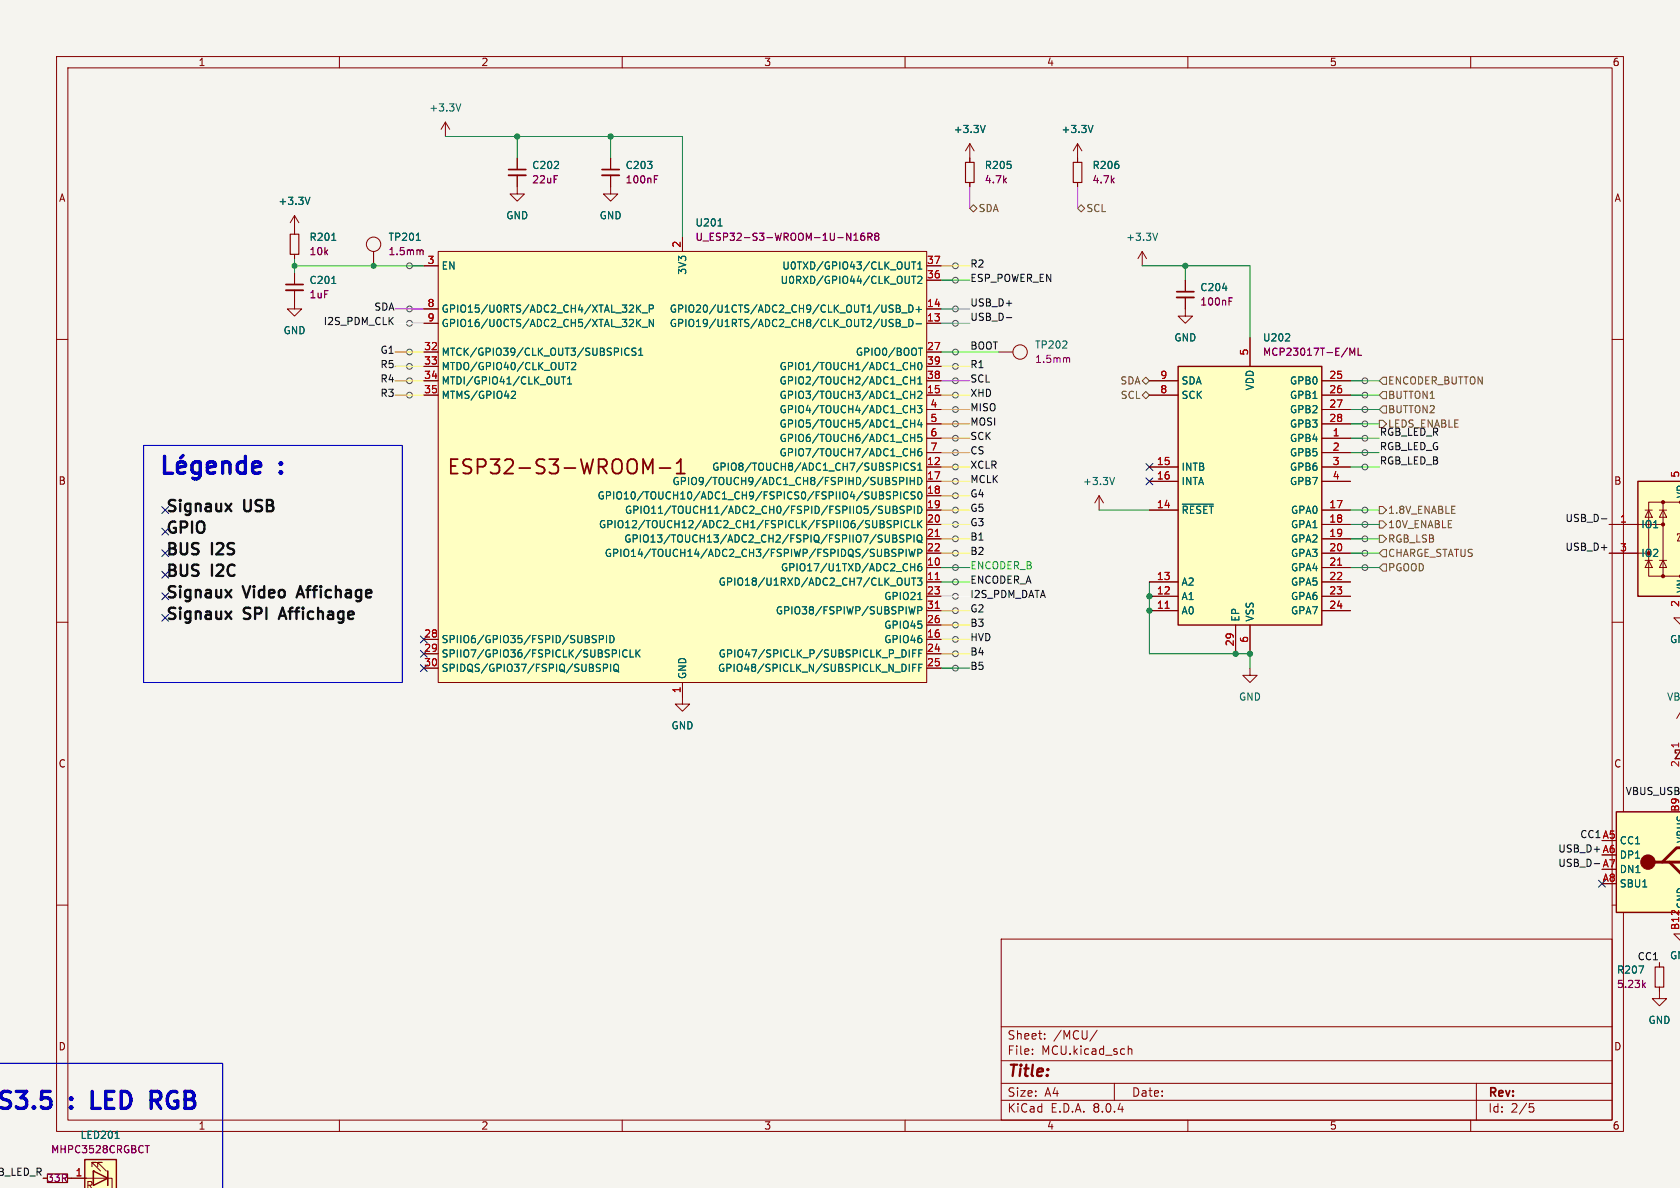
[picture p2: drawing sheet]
<svg xmlns="http://www.w3.org/2000/svg" width="297mm" height="210mm" viewBox="0 0 297 210" stroke-linecap="round" stroke-linejoin="round" font-family="sans-serif">
<path d="M0 0h297v210h-297z" fill="#f5f4ef" stroke="#f5f4ef" stroke-width=".18"/>
<g fill="none" stroke="#840000" stroke-width=".18">
<path d="M10 10h277v190h-277zM12 12h273v186h-273zM60 10v2M110 10v2M160 10v2M210 10v2M260 10v2M171.4 25.4v3.3M171.4 32.3v.7M171.4 25.4l-.7 1.3M171.4 25.4l.8 1.3M10 60h2"/>
<path d="M285 60h2M194.3 87.6l-.8 1.3M194.3 87.6v2.6M194.3 87.6l.8 1.3M10 110h2M221 118.1v1.3h1.2l-1.2 1.3-1.3-1.3h1.3M285 110h2M10 160h2M285 160h2M177 166h108v32h-108zM60 198v2M110 198v2"/>
<path d="M160 198v2M177 194.5h108M177 191.5h108M177 187.5h108M177 181.5h108M182.5 186.3v.1M182.5 185.5v.1M184.7 183.6v.1M184.7 182.8v.1M194 182.1l-1.3 2M197 191.5v3M199.5 184.9v1.5"/>
<path d="M199.5 185.5l.2-.1 .3 .1 .1 .9M210 198v2M260 198v2M261 191.5v6.5M270.4 195.1h.7M270.5 195.7h.4l.3 .3-.2 .5-.5 .1"/>
</g>
<path d="M174.2 22.2l-.5 1.2M197 84.4l-.4 1.3" fill="none" stroke="#006464" stroke-width=".18"/>
<path d="M170.7 28.7h1.5v3.6h-1.5z" fill="none" stroke="#840000" stroke-width=".2"/>
<path d="M15 205h5.6v5.1h-5.6z" fill="#ffffc2"/>
<g fill="none" stroke="#840000" stroke-width=".18">
<path d="M190.5 25.4l-.8 1.3M190.5 25.4v3.3M190.5 32.3v.7M190.5 25.4l.8 1.3M52.1 51.3v3.3h1.2l-1.2 1.3-1.3-1.3h1.3M52.1 48.3v2M66 44.5v2.5M201.9 44.5l-.7 1.2M201.9 44.5v2.5M201.9 44.5l.8 1.2M209.5 52.6v3.3h1.3l-1.3 1.3-1.2-1.3h1.2M209.5 49.5v2.1"/>
<path d="M7.6 208.3h.8M11.9 208.3h7.9v1.8M16.3 206.2v-.7h.7h-.7l1.5 1.5M16.5 207v2.6zM16.5 207h.1M17.3 206.2v-.7h.7h-.7l1.5 1.5M19 207v2.6"/>
<circle cx="66" cy="43.2" r="1.27"/>
</g>
<path d="M15 210.1v-5.1h5.6v5.1M16.5 207l2.5 1.3-2.5 1.3zM19 207v2.6" fill="none" stroke="#840000" stroke-width=".25"/>
<path d="M193.2 22.2l-.4 1.2M58.7 50.1h.7M73.6 42.5h.7M204.7 41.2l-.5 1.3M216.1 51h.8M20.4 201.2h.7" fill="none" stroke="#006464" stroke-width=".18"/>
<path d="M74.4 44.2l.4 .2v.6M217.3 53.3h.4M217.3 52.7h.6M25.7 202.5h.7" fill="none" stroke="#840084" stroke-width=".18"/>
<path d="M189.7 28.7h1.6v3.6h-1.6zM8.4 207.5h3.5v1.5h-3.5z" fill="none" stroke="#840000" stroke-width=".2"/>
<path d="M50.5 51.3h3.1M208 52.6h3.1" fill="none" stroke="#840000" stroke-width=".33"/>
<path d="M50.5 50.3h3.1M208 51.6h3.1" fill="none" stroke="#840000" stroke-width=".3"/>
<path d="M285.7 143.5h11.4v17.8h-11.4z" fill="#ffffc2"/>
<path d="M297.1 132.6h-.9v.5h.2M297.1 132.8l-.9 1.3h.9M297.1 143.5h-11.4v17.8h11.4" fill="none" stroke="#840000" stroke-width=".25"/>
<circle cx="291.3" cy="152.4" r="1.27" fill="#840000" stroke="#840000" stroke-width=".18"/>
<path d="M291.3 152.4h5.8M295.1 152.4l2 1.9M297.1 149.9h-.7l-2.5 2.5" fill="none" stroke="#840000" stroke-width=".51"/>
<path d="M296.5 158.4h.6M296.5 148l.6 .2M296.5 146.4h.6M296.5 145.6h.6M296.6 159.7v.5l.4 .2M296.6 144.4v.6l.3 .1 .2-.2M297 157.1l-.4 .2-.1 .5h.6M297 157.1h.1M297.1 147.1l-.4-.1-.2 .2v.4h.6M297.1 158.8l-.6 .3h.6M297.1 148.7l-.6 .2M297 160.4h.1" fill="none" stroke="#006464" stroke-width=".18"/>
<g fill="none" stroke="#840000" stroke-width=".18">
<path d="M176.5 62.2h2.6"/>
<circle cx="180.3" cy="62.2" r="1.27"/>
</g>
<path d="M188.7 63.2l.4 .2v.7" fill="none" stroke="#840084" stroke-width=".18"/>
<path d="M289.6 85.1h7.5v20.3h-7.5z" fill="#ffffc2"/>
<g fill="none" stroke="#840000" stroke-width=".18">
<path d="M284.5 92.7h9.5M284.5 97.8h7M290.8 90.2h1.3M291.5 99.1l.6 1.2h-1.3zM291.5 90.2l.6 1.2h-1.3zM293.4 90.2h1.2M293.4 99.1h1.2M294 99.1l.6 1.2h-1.2zM294 90.2l.6 1.2h-1.2zM294 88.8v13.1M297.1 88.8h-5.6v13.1h5.6M297.1 94.4h-.6v.2"/>
<path d="M297.1 94.6l-.6 1h.6"/>
</g>
<path d="M297.1 85.1h-7.5v20.3h7.5" fill="none" stroke="#840000" stroke-width=".25"/>
<g fill="#840000" stroke="#840000" stroke-width=".18">
<path d="M297.1 101.6l-.1 .5a.31 .31 0 0 1 .1-.5z"/>
<path d="M297.1 88.5l-.1 .5a.31 .31 0 0 1 .1-.5z"/>
<circle cx="294" cy="101.9" r=".28"/>
<circle cx="294" cy="92.7" r=".28"/>
<circle cx="294" cy="88.8" r=".28"/>
</g>
<path d="M296.5 87.1l.6 .2M297 86l-.3-.1-.1 .2-.1 .6h.6M297 86h.1M297.1 87.7l-.6 .2M296.5 103.8l.6 .2M296.5 102.7h.6M297.1 104.5l-.6 .2M297.1 103.1l-.6 .3h.6" fill="none" stroke="#006464" stroke-width=".18"/>
<path d="M208.3 64.8h25.4v45.7h-25.4z" fill="#ffffc2"/>
<path d="M208.3 64.8h25.4v45.7h-25.4z" fill="none" stroke="#840000" stroke-width=".25"/>
<g fill="none" stroke="#840000" stroke-width=".18">
<path d="M52.1 38.1v3.3M52.1 38.1l-.8 1.3M52.1 38.1l.7 1.3M78.7 21.6l-.7 1.3M78.7 21.6v2.5M78.7 21.6l.8 1.3M91.4 31v3.3h1.3l-1.3 1.3-1.2-1.3h1.2M91.4 27.9v2.1M52.1 45v.7M221 59.7v5.1M203.2 67.3h5.1M203.2 69.9h5.1"/>
<path d="M233.7 77.5h5.1M233.7 67.3h5.1M233.7 69.9h5.1M233.7 72.4h5.1M233.7 74.9h5.1M203.2 90.2h5.1M203.2 82.6h5.1M203.2 85.1h5.1M233.7 90.2h5.1M233.7 82.6h5.1M233.7 85.1h5.1M233.7 92.7h5.1"/>
<path d="M233.7 95.3h5.1M233.7 80h5.1M233.7 97.8h5.1M203.2 108h5.1M203.2 105.4h5.1M203.2 102.9h5.1M218.4 110.5v5.1M221 110.5v5.1M233.7 108h5.1M233.7 105.4h5.1M233.7 102.9h5.1M233.7 100.3h5.1"/>
<path d="M297.1 109.2h-1.2l1.2 1.2M297.1 125.9l-.7 1.1M293.4 174.5v2h1.2l-1.2 1.3-1.3-1.3h1.3M293.4 170.2v.7M297.1 165.1h-1.2l1.2 1.1"/>
</g>
<path d="M236.5 99.9h.7M206 107.5h.7" fill="none" stroke="#a90000" stroke-width=".18"/>
<path d="M81.5 18.4l-.5 1.2M54.8 34.9l-.4 1.2M58.7 42.5h.7M227.9 59.1v.4M227.2 60.3h.8M209 89.1h5.5M289.7 170.8h.9l-.6 1.2" fill="none" stroke="#006464" stroke-width=".18"/>
<path d="M238.6 62.8v-1.3l.5 .9 .4-.9v1.3M240.1 61.5v1.3h.6M290.5 174.1l.4 .5M290.9 173.7l-.5 .5" fill="none" stroke="#840084" stroke-width=".18"/>
<path d="M51.3 41.4h1.5v3.6h-1.5zM292.6 170.9h1.5v3.6h-1.5z" fill="none" stroke="#840000" stroke-width=".2"/>
<path d="M89.9 31h3.1" fill="none" stroke="#840000" stroke-width=".33"/>
<path d="M89.9 30h3.1" fill="none" stroke="#840000" stroke-width=".3"/>
<path d="M77.5 44.5h86.3v76.2h-86.3z" fill="#ffffc2"/>
<g fill="none" stroke="#840000" stroke-width=".18">
<path d="M91.4 27.9v2.1M91.4 31v2M107.9 31v3.3h1.3l-1.3 1.3-1.2-1.3h1.2M107.9 27.9v2.1M171.4 27.9v.8M171.4 32.3v.7M190.5 27.9v.8M190.5 32.3v.7M52.1 40.6v.8M52.1 45v.7M52.1 48.3v2M52.1 51.3v2"/>
<path d="M66 44.5v2.5M74.9 57.2h2.6M74.9 54.6h2.6M74.9 47h2.6M77.5 44.5h86.3v76.2h-86.3zM120.6 41.9v2.6M163.8 57.2h2.6M163.8 54.6h2.6M163.8 47h2.6M163.8 49.5h2.6M209.5 49.5v2.1M209.5 52.6v2"/>
<path d="M221 59.7v5.1M74.9 69.9h2.6M74.9 62.2h2.6M74.9 64.8h2.6M74.9 67.3h2.6M163.8 69.9h2.6M163.8 62.2h2.6M163.8 64.8h2.6M163.8 67.3h2.6M163.8 72.4h2.6M163.8 74.9h2.6M163.8 77.5h2.6"/>
<path d="M203.2 69.9h5.1M203.2 67.3h5.1M233.7 69.9h5.1M233.7 67.3h5.1M233.7 72.4h5.1M233.7 74.9h5.1M233.7 77.5h5.1M163.8 82.6h2.6M163.8 85.1h2.6M163.8 87.6h2.6M163.8 90.2h2.6M163.8 92.7h2.6"/>
<path d="M163.8 95.3h2.6M163.8 97.8h2.6M163.8 80h2.6M203.2 82.6h5.1M203.2 85.1h5.1M203.2 90.2h5.1M233.7 82.6h5.1M233.7 85.1h5.1M233.7 90.2h5.1M233.7 92.7h5.1M233.7 95.3h5.1M233.7 97.8h5.1"/>
<path d="M233.7 80h5.1M284.5 92.7h5.1M284.5 97.8h5.1M74.9 113h2.6M74.9 115.6h2.6M74.9 118.1h2.6M163.8 100.3h2.6M163.8 102.9h2.6M163.8 113h2.6M163.8 105.4h2.6M163.8 115.6h2.6M163.8 118.1h2.6"/>
<path d="M163.8 110.5h2.6M163.8 108h2.6M203.2 102.9h5.1M203.2 105.4h5.1M203.2 108h5.1M218.4 110.5v5.1M221 110.5v5.1M233.7 100.3h5.1M233.7 102.9h5.1M233.7 105.4h5.1M233.7 108h5.1M120.6 120.7v3.8h1.3l-1.3 1.2-1.2-1.2h1.2"/>
<path d="M293.4 170.2v.7M293.4 174.5v.8M7.6 208.3h.8M11.9 208.3h3.3"/>
</g>
<path d="M114.5 83l.9-1.8v2.5M116.6 82.7h1.9M119.6 83.7h1.5M119.6 81.9l.7-.7v2.5" fill="none" stroke="#840000" stroke-width=".32"/>
<g fill="none" stroke="#006464" stroke-width=".18">
<path d="M54.8 34.9l-.4 1.2M126.9 39.9h.8M174.2 22.2l-.5 1.2M193.2 22.2l-.4 1.2M58.7 50.1h.7M58.7 42.5h.7M73.6 42.5h.7M112.5 53.9v1.3M112.5 56.5v1.2M112.7 54.5l.6 .7M112.7 57l.6 .7M113.3 53.9l-.8 .7"/>
<path d="M113.3 56.5l-.8 .7M113.5 57.9h1M113.5 55.3h1M114.8 54.6l.6-.1 .1-.2v-.3l-.7-.1v1.3M115.5 56.5v1.2l-.7-1.2v1.2M157.7 56.5h.2M157.8 57.2v.4M158.4 53.9h.5l.2 .3-.2 .3 .2 .1 .1 .3-.3 .3h-.5zM158.4 56.5h.5l.2 .2-.2 .4 .2 .1 .1 .3-.3 .2h-.5zM158.4 57.1h.5M158.4 54.5h.5M159.4 57.9h1"/>
<path d="M159.4 55.3h1M160.7 56.5a.64 .64 0 0 1 .7 .6 .64 .64 0 0 1-.7 .6zM160.7 53.9a.64 .64 0 0 1 .7 .7 .64 .64 0 0 1-.7 .6zM161.2 48.8h.7M161.2 46.3h.7M161.5 46.3v1.3M161.5 48.8v1.3M162 57.2h.9M162 54.7h.9M162.3 49l.4-.2 .3 .4-.8 .9h.8M162.3 46.7l.3-.4v1.3M162.3 47.6h.7"/>
<path d="M162.4 54.2v1M216.1 51h.8M227.9 59.1v.4M90.6 69.2h.4l.1 .3-.7 .9h.7M99.2 66.6h.8M99.6 66.6v1.3M100 64.1h.7M100.3 64.1v1.2M100.3 67.9h.8M100.3 67l.4-.4v1.3M101.1 64.2l.4-.1 .3 .3-.8 .9h.8M111.2 61.7a.6 .6 0 0 0-.8 .4 .6 .6 0 0 0 .6 .7l.2-.1"/>
<path d="M112.4 61.6l-.5-.1-.1 .2v.3l.5 .3 .1 .3-.2 .2-.5-.1M112.9 62.8h.7M112.9 61.9l.4-.4v1.3M161 66.6v1.3M161 69.8h.7M161 67.2h.7M161 64.7h.7M161 72.3h.7M161 74.8h.7M161 77.4h.7M161 79.9h.7M161.7 64.1v1.2"/>
<path d="M161.7 66.6v1.3M161.7 69.2v1.2M161.7 71.7v1.3M161.7 74.2v1.3M161.7 76.8v1.2M161.7 79.3v1.3M162.2 71.7h.8l-.4 .5 .3 .1v.5l-.2 .2-.5-.2M162.3 69.3l.4-.1 .3 .3-.8 .9h.8M162.3 67l.3-.4v1.3M162.3 67.9h.7M162.4 64.2l.2-.1a.68 .68 0 0 1 .4 .6 .68 .68 0 0 1-.4 .6l-.2-.1-.1-.3zM162.4 61.5h.7"/>
<path d="M162.6 74.2l-.3 .9h.7M162.7 61.5v1.3M162.9 79.3l-.4 .1a.86 .86 0 0 0 0 1.2l.4-.1 .1-.5-.3-.2-.3 .1-.1 .1M162.9 74.7v.8M162.9 76.8h-.6v.6l.1-.1h.5l.1 .2-.1 .4-.2 .1-.4-.1M227.2 60.3h.8M156.8 92.4l.7 .5-.2 .4-.5-.1M157.2 94.6v1l-.2 .2M157.3 89.5v1l-.1 .2h-.4M157.4 87l-.5-.1-.1 .2v.3l.5 .3 .1 .3-.2 .2-.5-.1M157.5 92.1l-.4-.1-.3 .3M157.8 94.6h.5l.2 .2-.2 .4 .2 .1 .1 .3-.3 .2h-.5z"/>
<path d="M157.8 95.2h.5M157.9 89.5h.4l.3 .2-.3 .4 .3 .1v.3l-.2 .2h-.5zM157.9 90.1h.4M158 87.6l.6-.1 .1-.1-.1-.3-.6-.2v1.3M158.1 92.7l.6-.1 .1-.2-.1-.3-.6-.1v1.3M158.4 97.2l-.5-.1-.2 .1v.4l.6 .2 .1 .3-.3 .3-.4-.1M158.9 97.8l.6-.1 .2-.2-.1-.3-.7-.1v1.3M159 85.1l.7-.1 .1-.2-.1-.3-.7-.1v1.3M159.2 86.9v1.3M159.4 92v1.3M159.8 94.6h-.5l-.3 .2 .2 .3 .5 .2v.4l-.2 .1h-.5M159.8 89.5h-.4l-.3 .2 .1 .3 .6 .3v.3l-.2 .1h-.5"/>
<path d="M160.2 97.1v1.3M160.3 95.2h.6l.1-.2v-.3l-.7-.1v1.2M160.3 84.4v1.3M160.4 90.1h.6l.1-.2-.1-.3-.6-.1v1.2M160.6 82a.6 .6 0 0 0-.9 .4 .6 .6 0 0 0 .6 .7l.3-.1M160.6 87.1a.6 .6 0 0 0-.9 .4 .6 .6 0 0 0 .6 .7l.3-.1M160.7 92.1a.6 .6 0 0 0-.9 .5 .6 .6 0 0 0 .6 .7l.3-.1M160.7 97.1l.3 1.3 .2-.9 .3 .9 .3-1.3M160.9 84.4v1.3M160.9 85h.7M161 99.6v1.3M161.2 92v1.3h.6"/>
<path d="M161.6 94.6v1.2M161.6 84.4v1.3M161.6 89.5v1.2M161.7 99.6v1.3M161.8 81.9h-.5l-.3 .2 .2 .3 .5 .2v.4l-.2 .1h-.5M161.8 87l-.5-.1-.3 .3 .2 .3 .5 .2v.4l-.2 .1-.5-.1M162.2 94.7l.2-.1a.43 .43 0 0 1 .6 .4v.4a.42 .42 0 0 1-.4 .4 .42 .42 0 0 1-.5-.4zM162.3 84.4a.64 .64 0 0 1 .7 .6 .64 .64 0 0 1-.7 .7zM162.3 89.5a.64 .64 0 0 1 .7 .6 .64 .64 0 0 1-.7 .6zM162.3 92v1.3M162.3 97.8l.6-.1 .1-.2-.1-.3-.6-.1v1.3M162.3 83.1h.7"/>
<path d="M162.3 82.2l.3-.3v1.2M162.4 87.1l.2-.2a.68 .68 0 0 1 .4 .7 .68 .68 0 0 1-.4 .6l-.2-.1-.1-.4zM162.4 95.5l.6 .5M162.4 92.6l.6 .7M162.9 99.6l-.4 .1a.86 .86 0 0 0 0 1.2l.4-.1 .1-.4-.3-.3-.3 .1-.1 .2M163 92l-.7 .7M209 89.1h5.5M296.5 87.1l.6 .2M297 86l-.3-.1-.1 .2-.1 .6h.6M297 86h.1M297.1 87.7l-.6 .2M104.9 112.9l.4 .2 .1 .3-.2 .2h-.3"/>
<path d="M104.9 112.3l.5 .1M106 113l.6-.1 .1-.1-.1-.3-.6-.2v1.3M106.7 118.1l.6-.1 .1-.2-.1-.3-.6-.1v1.3M107.2 112.3v1.3M107.8 112.3a.64 .64 0 0 1 .8 .7 .64 .64 0 0 1-.8 .6zM108 117.4v1.3M108.6 117.6l.2-.2a.43 .43 0 0 1 .5 .4v.5a.42 .42 0 0 1-.4 .4 .42 .42 0 0 1-.4-.4zM108.7 118.4l.5 .2M109.2 118.6l.2 .2M109.5 114.9v1.2M110.9 115a.6 .6 0 0 0-.9 .4 .6 .6 0 0 0 .6 .7l.3-.1M111.4 114.9v1.2h.6"/>
<path d="M112.4 114.9v1.2M112.6 115.4l.6 .7M113.2 114.9l-.8 .7M160 102.2v1l.3 .2h.3l.1-.2v-1M160.7 114.9v1.2M160.7 117.4v1.3M161 100.2h.7M161.2 102.2h.7M161.3 115.5h.5M161.3 118h.5M161.5 102.2v1.2M161.8 107.3l-.3 1.2-.3-.9-.2 .9"/>
<path d="M162 114.9h-.7v1.2M162 117.4h-.7v1.3M162.2 102.2h.8l-.4 .5 .3 .1v.5l-.2 .1-.5-.1M162.3 107.9h.6l.1-.2-.1-.3-.6-.1v1.2M162.3 106h.7M162.4 115.5h.5M162.4 118h.5M163 114.9h-.6v1.2M163 117.4h-.6v1.3M296.5 102.7h.6M296.5 103.8l.6 .2M297.1 104.5l-.6 .2"/>
<path d="M297.1 103.1l-.6 .3h.6M296.5 158.4h.6M296.5 148l.6 .2M296.5 146.4h.6M296.5 145.6h.6M296.6 159.7v.5l.4 .2M296.6 144.4v.6l.3 .1 .2-.2M297 157.1l-.4 .2-.1 .5h.6M297 157.1h.1M297.1 147.1l-.4-.1-.2 .2v.4h.6M297.1 158.8l-.6 .3h.6M297.1 148.7l-.6 .2"/>
<path d="M289.7 170.8h.9l-.6 1.2M297 160.4h.1M20.4 201.2h.7"/>
</g>
<path d="M165.3 94.8h.8M236.5 99.9h.7M165.3 102.5h.8M165.3 107.5h.8M206 107.5h.7" fill="none" stroke="#a90000" stroke-width=".18"/>
<g fill="none" stroke="#840084" stroke-width=".18">
<path d="M115.7 31.7h.4M115.7 31.1h.6M74.4 44.2l.4 .2v.6M151 42.5h.7M151 41.6l.3-.4v1.3M152.8 41.2l-.4 .1a.86 .86 0 0 0 0 1.2l.4-.1 .1-.5-.3-.2-.3 .1-.1 .1M153.4 41.9l.6-.1 .2-.2-.1-.3-.7-.1v1.3M153.7 41.9l.5 .6M154.9 41.8l-.3 .2 .1 .4 .2 .1 .3-.1 .2-.2v-.2l-.3-.2M154.9 41.8l-.3-.3 .3-.3h.2l.3 .3-.3 .3M154.9 41.8h.2M217.3 53.3h.4"/>
<path d="M217.3 52.7h.6M238.6 62.8v-1.3l.5 .9 .4-.9v1.3M240.1 61.5v1.3h.6M290.5 174.1l.4 .5M290.9 173.7l-.5 .5M25.7 202.5h.7"/>
</g>
<path d="M106.4 31h3.1" fill="none" stroke="#840000" stroke-width=".33"/>
<path d="M106.4 30h3.1" fill="none" stroke="#840000" stroke-width=".3"/>
<g fill="none" stroke="#484848" stroke-width=".18">
<path d="M72.9 47h2M72.9 57.2h2M72.9 54.6h2M166.4 47h2M166.4 49.5h2M166.4 57.2h2M166.4 54.6h2M69.8 67.3h2.1M69.8 69.9h2.1M69.8 62.2h2.1M69.8 64.8h2.1M166.4 67.3h2"/>
<path d="M166.4 69.9h2M166.4 62.2h2M166.4 72.4h2M166.4 74.9h2M166.4 77.5h2M166.4 64.8h2M238.8 67.3h2M238.8 69.9h2M238.8 72.4h2M238.8 74.9h2M238.8 77.5h2M166.4 92.7h2"/>
<path d="M166.4 95.3h2M166.4 97.8h2M166.4 80h2M166.4 82.6h2M166.4 90.2h2M166.4 85.1h2M166.4 87.6h2M238.8 92.7h2M238.8 95.3h2M238.8 97.8h2M238.8 80h2M238.8 82.6h2"/>
<path d="M238.8 90.2h2M166.4 100.3h2M166.4 110.5h2M166.4 113h2M166.4 102.9h2M166.4 118.1h2M166.4 115.6h2M166.4 108h2M166.4 105.4h2M238.8 100.3h2"/>
<circle cx="72.4" cy="54.6" r=".51"/>
<circle cx="72.4" cy="57.2" r=".51"/>
<circle cx="72.4" cy="47" r=".51"/>
<circle cx="168.9" cy="49.5" r=".51"/>
<circle cx="168.9" cy="47" r=".51"/>
<circle cx="168.9" cy="57.2" r=".51"/>
<circle cx="168.9" cy="54.6" r=".51"/>
<circle cx="72.4" cy="67.3" r=".51"/>
<circle cx="72.4" cy="62.2" r=".51"/>
<circle cx="72.4" cy="69.9" r=".51"/>
<circle cx="72.4" cy="64.8" r=".51"/>
<circle cx="168.9" cy="72.4" r=".51"/>
<circle cx="168.9" cy="67.3" r=".51"/>
<circle cx="168.9" cy="64.8" r=".51"/>
<circle cx="168.9" cy="69.9" r=".51"/>
<circle cx="168.9" cy="62.2" r=".51"/>
<circle cx="168.9" cy="74.9" r=".51"/>
<circle cx="168.9" cy="77.5" r=".51"/>
<circle cx="241.3" cy="69.9" r=".51"/>
<circle cx="241.3" cy="72.4" r=".51"/>
<circle cx="241.3" cy="67.3" r=".51"/>
<circle cx="241.3" cy="74.9" r=".51"/>
<circle cx="241.3" cy="77.5" r=".51"/>
<circle cx="168.9" cy="92.7" r=".51"/>
<circle cx="168.9" cy="90.2" r=".51"/>
<circle cx="168.9" cy="87.6" r=".51"/>
<circle cx="168.9" cy="82.6" r=".51"/>
<circle cx="168.9" cy="80" r=".51"/>
<circle cx="168.9" cy="95.3" r=".51"/>
<circle cx="168.9" cy="85.1" r=".51"/>
<circle cx="168.9" cy="97.8" r=".51"/>
<circle cx="241.3" cy="90.2" r=".51"/>
<circle cx="241.3" cy="80" r=".51"/>
<circle cx="241.3" cy="82.6" r=".51"/>
<circle cx="241.3" cy="92.7" r=".51"/>
<circle cx="241.3" cy="95.3" r=".51"/>
<circle cx="241.3" cy="97.8" r=".51"/>
<circle cx="168.9" cy="118.1" r=".51"/>
<circle cx="168.9" cy="110.5" r=".51"/>
<circle cx="168.9" cy="108" r=".51"/>
<circle cx="168.9" cy="100.3" r=".51"/>
<circle cx="168.9" cy="105.4" r=".51"/>
<circle cx="168.9" cy="113" r=".51"/>
<circle cx="168.9" cy="102.9" r=".51"/>
<circle cx="168.9" cy="115.6" r=".51"/>
<circle cx="241.3" cy="100.3" r=".51"/>
</g>
<g fill="none" stroke="#725600" stroke-width=".18">
<path d="M171.4 36.8l.7-.6 .6 .6-.6 .7zM190.5 36.8l.6-.6 .7 .6-.7 .7zM201.9 67.3l.7-.6 .6 .6-.6 .6zM201.9 69.9l.7-.7 .6 .7-.6 .6zM243.8 74.3h.7l.6 .6-.6 .7h-.7zM244.5 66.7h.6v1.2h-.6l-.7-.6zM244.5 69.2h.6v1.3h-.6l-.7-.6zM244.5 71.8h.6v1.2h-.6l-.7-.6zM243.8 89.5h.7l.6 .7-.6 .6h-.7zM243.8 92.1h.7l.6 .6-.6 .6h-.7zM243.8 94.6h.7l.6 .7-.6 .6h-.7zM244.5 99.7h.6v1.3h-.6l-.7-.7z"/>
<path d="M244.5 97.2h.6v1.2h-.6l-.7-.6z"/>
</g>
<path d="M177.9 56.2h1M283.1 91.7h1M281.8 152.7h1" fill="none" stroke="#0f0f0f" stroke-width=".18"/>
<path d="M49.5 108.9h.9M49.9 107.4l-.6 2M52.6 105h1M53.1 103.6l-.7 2" fill="none" stroke="#0f0f0f" stroke-width=".4"/>
<g fill="none" stroke="#0000c2" stroke-width=".6">
<path d="M29.1 80.7v3h1.4M31.4 82.7l1.4-.3-.1-.6-.3-.1h-.6l-.3 .1-.1 .3v1.1l.1 .3 .3 .2h.6l.3-.2M32.4 80.5l-.5 .4M35.4 81.8l-.3-.1h-.6l-.4 .2-.2 .3v.9l.3 .4 .3 .2h.6l.3-.2M35.4 81.7v2.4a.81 .81 0 0 1-1.3 .4M36.7 82.7l1.4-.3-.2-.6-.2-.1h-.6l-.3 .1-.1 .3v1.1l.1 .3 .3 .2h.6l.2-.2M39.4 81.9a.75 .75 0 0 1 1.3 .2v1.6M39.4 81.7v2M43.4 81.8l-.3-.1h-.6l-.4 .2-.2 .3v.9l.3 .4 .3 .2h.6l.3-.2M43.4 80.7v3M44.7 82.7l1.4-.3-.2-.6-.2-.1h-.6l-.3 .1-.1 .3v1.1l.1 .3 .3 .2h.6l.2-.2M.1 195.8l.5 .1"/>
<path d="M.4 193.1a.69 .69 0 0 0 0 1.1M7.4 192.9h1.5M8.7 194.2l.3 .4v.8l-.3 .4M26.7 192.9h1.2M26.7 194.5h1.2M27.4 194.5l1 1.4"/>
</g>
<path d="M25.4 78.7h45.7v42h-45.7zM-.1 188h39.5v22.1" fill="none" stroke="#0000c2" stroke-width=".18"/>
<path d="M78.7 24.1h41.9v17.8M91.4 24.1v3.8M107.9 24.1v3.8M201.9 47h19.1v12.7M209.5 47v2.5M194.3 90.2h8.9M166.4 118.1h5M203.2 102.9v12.7h17.8v2.5" fill="none" stroke="#009600" stroke-width=".18"/>
<g fill="none" stroke="#fff946" stroke-width=".18">
<path d="M166.4 47h5M69.8 64.8h5.1M69.8 69.9h5.1M69.8 62.2h5.1M69.8 67.3h5.1M166.4 64.8h5M166.4 69.9h5M166.4 85.1h5M166.4 90.2h5M166.4 82.6h5M166.4 92.7h5M166.4 87.6h5"/>
<path d="M166.4 95.3h5M166.4 97.8h5M166.4 108h5M166.4 113h5M166.4 115.6h5M166.4 110.5h5"/>
</g>
<g fill="none" stroke="#24ff00" stroke-width=".18">
<path d="M52.1 47h22.8M52.1 45.7v2.6M166.4 49.5h5M166.4 62.2h10.1M238.8 74.9h5M238.8 77.5h5M238.8 67.3h5M238.8 69.9h5M238.8 72.4h5M238.8 82.6h5M238.8 90.2h5M238.8 80h5"/>
<path d="M238.8 92.7h5M238.8 95.3h5M238.8 97.8h5M166.4 102.9h5M166.4 100.3h5M238.8 100.3h5"/>
</g>
<path d="M171.4 33v3.8M190.5 33v3.8M69.8 54.6h5.1M166.4 67.3h5" fill="none" stroke="#bf23ff" stroke-width=".18"/>
<path d="M69.8 57.2h5.1M166.4 105.4h5" fill="none" stroke="#fff" stroke-width=".18"/>
<path d="M166.4 74.9h5M166.4 72.4h5M166.4 77.5h5M166.4 80h5" fill="none" stroke="#ffa119" stroke-width=".18"/>
<path d="M166.4 54.6h5M166.4 57.2h5" fill="none" stroke="#06f5ff" stroke-width=".18"/>
<path d="M202.6 84.5l1.2 1.2M202.6 81.9l1.2 1.3M203.8 84.5l-1.2 1.2M203.8 81.9l-1.2 1.3M74.3 112.4l1.2 1.2M74.3 115l1.2 1.2M74.3 117.5l1.2 1.2M75.5 112.4l-1.2 1.2M75.5 115l-1.2 1.2M75.5 117.5l-1.2 1.2M282.6 155.6l1.2 1.2M283.8 155.6l-1.2 1.2" fill="none" stroke="#000084" stroke-width=".18"/>
<g fill="#009600" stroke="#009600" stroke-width=".18">
<circle cx="221" cy="115.6" r=".46"/>
<circle cx="218.4" cy="115.6" r=".46"/>
<circle cx="203.2" cy="105.4" r=".46"/>
<circle cx="203.2" cy="108" r=".46"/>
<circle cx="209.5" cy="47" r=".46"/>
<circle cx="107.9" cy="24.1" r=".46"/>
<circle cx="91.4" cy="24.1" r=".46"/>
</g>
<g fill="#24ff00" stroke="#24ff00" stroke-width=".18">
<circle cx="52.1" cy="47" r=".46"/>
<circle cx="66" cy="47" r=".46"/>
</g>
<g font-size="4.2" fill="#0000c2">
<text x="49.5" y="84.7">:</text>
<text x="1.7" y="197">3.5</text>
<text x="12.5" y="197">:</text>
<text x="17.4" y="197">LED</text>
<text x="29" y="197">RGB</text>
</g>
<text font-size="3.5" fill="#840000" x="78.9" y="84.3">ESP32-S3-WROOM-1</text>
<g font-size="2.8" fill="#000084">
<text x="29.2" y="94.9">GPIO</text>
<text x="29.2" y="91.1">Signaux</text>
<text x="29.2" y="98.7">BUS</text>
<text x="29.2" y="106.3">Signaux</text>
<text x="29.2" y="102.5">BUS</text>
<text x="29.2" y="110.1">Signaux</text>
</g>
<g font-size="2.8" fill="#0f0f0f">
<text x="43.2" y="91.1">USB</text>
<text x="37.5" y="98.7">I2S</text>
<text x="37.5" y="102.5">I2C</text>
<text x="43.2" y="106.3">Video</text>
<text x="53.6" y="106.3">Affichage</text>
<text x="43.2" y="110.1">SPI</text>
<text x="50.4" y="110.1">Affichage</text>
</g>
<text font-size="2.8" fill="#840000" x="178" y="190.9">Title:</text>
<g font-size="2.1" fill="#840000">
<text x="178" y="184">Sheet:</text>
<text x="186.2" y="184">/MCU/</text>
<text x="178" y="186.7">File:</text>
<text x="184.1" y="186.7">MCU.kicad_sch</text>
<text x="178" y="196.9">KiCad</text>
<text x="178" y="194.1">Size:</text>
<text x="184.7" y="194.1">A4</text>
<text x="185.7" y="196.9">E.D.A.</text>
<text x="193.3" y="196.9">8.0.4</text>
<text x="200" y="194.1">Date:</text>
<text x="263" y="194.3">Rev:</text>
<text x="263" y="196.9">Id:</text>
<text x="267.1" y="196.9">2/5</text>
</g>
<g font-size="1.8" fill="#840000">
<text x="35" y="11.9">1</text>
<text x="85" y="11.9">2</text>
<text x="135" y="11.9">3</text>
<text x="185" y="11.9">4</text>
<text x="235" y="11.9">5</text>
<text x="285" y="11.9">6</text>
<text x="10.3" y="35.9">A</text>
<text x="285.3" y="35.9">A</text>
<text x="10.3" y="85.9">B</text>
<text x="285.3" y="85.9">B</text>
<text x="10.3" y="135.9">C</text>
<text x="285.3" y="135.9">C</text>
<text x="10.3" y="185.9">D</text>
<text x="285.3" y="185.9">D</text>
<text x="35" y="199.9">1</text>
<text x="85" y="199.9">2</text>
<text x="135" y="199.9">3</text>
<text x="185" y="199.9">4</text>
<text x="235" y="199.9">5</text>
<text x="285" y="199.9">6</text>
<text x="15.1" y="210.4">R</text>
</g>
<g font-size="1.8" fill="#006464">
<text x="75.8" y="19.9">+3.3V</text>
<text x="168.5" y="23.7">+3.3V</text>
<text x="187.6" y="23.7">+3.3V</text>
<text x="94" y="30.1">C202</text>
<text x="110.5" y="30.1">C203</text>
<text x="174" y="30.1">R205</text>
<text x="193" y="30.1">R206</text>
<text x="49.1" y="36.4">+3.3V</text>
<text x="89.4" y="39">GND</text>
<text x="105.9" y="39">GND</text>
<text x="122.9" y="40.2">U201</text>
<text x="54.6" y="42.8">R201</text>
<text x="68.6" y="42.8">TP201</text>
<text x="78" y="47.9">EN</text>
<text x="138.2" y="47.9">U0TXD/GPIO43/CLK_OUT1</text>
<text x="199" y="42.8">+3.3V</text>
<text x="54.6" y="50.4">C201</text>
<text x="121.5" y="48.7" transform="rotate(-90 121.5 48.7)">3V3</text>
<text x="137.9" y="50.4">U0RXD/GPIO44/CLK_OUT2</text>
<text x="212.1" y="51.7">C204</text>
<text x="50" y="59.3">GND</text>
<text x="78" y="55.5">GPIO15/U0RTS/ADC2_CH4/XTAL_32K_P</text>
<text x="78" y="58">GPIO16/U0CTS/ADC2_CH5/XTAL_32K_N</text>
<text x="118.3" y="58">GPIO19/U1RTS/ADC2_CH8/CLK_OUT2/USB_D-</text>
<text x="118.3" y="55.5">GPIO20/U1CTS/ADC2_CH9/CLK_OUT1/USB_D+</text>
<text x="78" y="63.1">MTCK/GPIO39/CLK_OUT3/SUBSPICS1</text>
<text x="78" y="65.6">MTDO/GPIO40/CLK_OUT2</text>
<text x="137.7" y="65.6">GPIO1/TOUCH1/ADC1_CH0</text>
<text x="151.2" y="63.1">GPIO0/BOOT</text>
<text x="182.9" y="61.8">TP202</text>
<text x="207.5" y="60.6">GND</text>
<text x="223.2" y="60.6">U202</text>
<text x="78" y="68.2">MTDI/GPIO41/CLK_OUT1</text>
<text x="78" y="70.7">MTMS/GPIO42</text>
<text x="137.7" y="70.7">GPIO3/TOUCH3/ADC1_CH2</text>
<text x="137.7" y="68.2">GPIO2/TOUCH2/ADC1_CH1</text>
<text x="208.8" y="70.7">SCK</text>
<text x="208.8" y="68.2">SDA</text>
<text x="221.8" y="69.1" transform="rotate(-90 221.8 69.1)">VDD</text>
<text x="227.9" y="68.2">GPB0</text>
<text x="227.9" y="70.7">GPB1</text>
<text x="137.7" y="73.3">GPIO4/TOUCH4/ADC1_CH3</text>
<text x="137.7" y="75.8">GPIO5/TOUCH5/ADC1_CH4</text>
<text x="227.9" y="73.3">GPB2</text>
<text x="227.9" y="75.8">GPB3</text>
<text x="125.8" y="83.4">GPIO8/TOUCH8/ADC1_CH7/SUBSPICS1</text>
<text x="137.7" y="78.3">GPIO6/TOUCH6/ADC1_CH5</text>
<text x="137.7" y="80.9">GPIO7/TOUCH7/ADC1_CH6</text>
<text x="208.8" y="83.4">INTB</text>
<text x="227.9" y="78.3">GPB4</text>
<text x="227.9" y="80.9">GPB5</text>
<text x="227.9" y="83.4">GPB6</text>
<text x="105.5" y="88.5">GPIO10/TOUCH10/ADC1_CH9/FSPICS0/FSPIIO4/SUBSPICS0</text>
<text x="118.8" y="86">GPIO9/TOUCH9/ADC1_CH8/FSPIHD/SUBSPIHD</text>
<text x="191.4" y="86">+3.3V</text>
<text x="208.8" y="86">INTA</text>
<text x="227.9" y="86">GPB7</text>
<text x="105.8" y="93.6">GPIO12/TOUCH12/ADC2_CH1/FSPICLK/FSPIIO6/SUBSPICLK</text>
<text x="110.4" y="91">GPIO11/TOUCH11/ADC2_CH0/FSPID/FSPIIO5/SUBSPID</text>
<text x="208.8" y="91">~{RESET}</text>
<text x="228.1" y="91">GPA0</text>
<text x="228.1" y="93.6">GPA1</text>
<text x="290.1" y="93.6">IO1</text>
<text x="106.8" y="98.7">GPIO14/TOUCH14/ADC2_CH3/FSPIWP/FSPIDQS/SUBSPIWP</text>
<text x="110.3" y="96.1">GPIO13/TOUCH13/ADC2_CH2/FSPIQ/FSPIIO7/SUBSPIQ</text>
<text x="138" y="101.2">GPIO17/U1TXD/ADC2_CH6</text>
<text x="228.1" y="96.1">GPA2</text>
<text x="228.1" y="98.7">GPA3</text>
<text x="228.1" y="101.2">GPA4</text>
<text x="290.1" y="98.7">IO2</text>
<text x="127" y="103.7">GPIO18/U1RXD/ADC2_CH7/CLK_OUT3</text>
<text x="156.2" y="106.3">GPIO21</text>
<text x="208.8" y="106.3">A1</text>
<text x="208.8" y="103.7">A2</text>
<text x="228.1" y="103.7">GPA5</text>
<text x="228.1" y="106.3">GPA6</text>
<text x="78" y="113.9">SPIIO6/GPIO35/FSPID/SUBSPID</text>
<text x="137.1" y="108.8">GPIO38/FSPIWP/SUBSPIWP</text>
<text x="156.2" y="113.9">GPIO46</text>
<text x="156.2" y="111.4">GPIO45</text>
<text x="208.8" y="108.8">A0</text>
<text x="219.3" y="110" transform="rotate(-90 219.3 110)">EP</text>
<text x="221.8" y="110" transform="rotate(-90 221.8 110)">VSS</text>
<text x="228.1" y="108.8">GPA7</text>
<text x="295.1" y="113.9">GND</text>
<text x="78" y="116.4">SPIIO7/GPIO36/FSPICLK/SUBSPICLK</text>
<text x="78" y="119">SPIDQS/GPIO37/FSPIQ/SUBSPIQ</text>
<text x="126.8" y="119">GPIO48/SPICLK_N/SUBSPICLK_N_DIFF</text>
<text x="127" y="116.4">GPIO47/SPICLK_P/SUBSPICLK_P_DIFF</text>
<text x="121.5" y="120.1" transform="rotate(-90 121.5 120.1)">GND</text>
<text x="218.9" y="124.1">GND</text>
<text x="294.6" y="124.1">VBU</text>
<text x="118.6" y="129.1">GND</text>
<text x="286.3" y="149.5">CC1</text>
<text x="286.3" y="152">DP1</text>
<text x="286.3" y="154.5">DN1</text>
<text x="286.3" y="157.1">SBU1</text>
<text x="285.8" y="172.3">R207</text>
<text x="295.1" y="169.8">GND</text>
<text x="291.3" y="181.2">GND</text>
<text x="14.1" y="201.5">LED201</text>
</g>
<g font-size="1.8" fill="#840084">
<text x="94" y="32.6">22uF</text>
<text x="110.5" y="32.6">100nF</text>
<text x="174" y="32.6">4.7k</text>
<text x="193" y="32.6">4.7k</text>
<text x="54.6" y="45.3">10k</text>
<text x="68.6" y="45.3">1.5mm</text>
<text x="122.9" y="42.8">U_ESP32-S3-WROOM-1U-N16R8</text>
<text x="54.6" y="52.9">1uF</text>
<text x="212.1" y="54.2">100nF</text>
<text x="182.9" y="64.4">1.5mm</text>
<text x="223.2" y="63.1">MCP23017T-E/ML</text>
<text x="285.8" y="174.9">5.23k</text>
<text x="8.2" y="209.1">33R</text>
<text x="8.9" y="204.1">MHPC3528CRGBCT</text>
</g>
<g font-size="1.8" fill="#725600">
<text x="172.9" y="37.7">SDA</text>
<text x="192" y="37.7">SCL</text>
<text x="198" y="68.2">SDA</text>
<text x="198" y="70.7">SCL</text>
<text x="245.3" y="68.2">ENCODER_BUTTON</text>
<text x="245.3" y="70.7">BUTTON1</text>
<text x="245.3" y="75.8">LEDS_ENABLE</text>
<text x="245.3" y="73.3">BUTTON2</text>
<text x="245.3" y="91">1.8V_ENABLE</text>
<text x="245.3" y="93.6">10V_ENABLE</text>
<text x="245.3" y="101.2">PGOOD</text>
<text x="245.3" y="98.7">CHARGE_STATUS</text>
<text x="245.3" y="96.1">RGB_LSB</text>
</g>
<g font-size="1.8" fill="#a90000">
<text x="75.5" y="46.7">3</text>
<text x="120.4" y="43.9" transform="rotate(-90 120.4 43.9)">2</text>
<text x="163.8" y="46.7">37</text>
<text x="163.8" y="49.3">36</text>
<text x="75.5" y="54.4">8</text>
<text x="75.5" y="56.9">9</text>
<text x="163.8" y="56.9">13</text>
<text x="163.8" y="54.4">14</text>
<text x="74.9" y="62">32</text>
<text x="74.9" y="64.5">33</text>
<text x="163.8" y="62">27</text>
<text x="163.8" y="64.5">39</text>
<text x="220.7" y="62.9" transform="rotate(-90 220.7 62.9)">5</text>
<text x="74.9" y="67.1">34</text>
<text x="74.9" y="69.6">35</text>
<text x="163.8" y="69.6">15</text>
<text x="163.8" y="67.1">38</text>
<text x="205" y="69.6">8</text>
<text x="205" y="67.1">9</text>
<text x="234.9" y="67.1">25</text>
<text x="234.9" y="69.6">26</text>
<text x="164.4" y="72.1">4</text>
<text x="164.4" y="74.7">5</text>
<text x="164.4" y="77.2">6</text>
<text x="234.9" y="72.1">27</text>
<text x="234.9" y="74.7">28</text>
<text x="235.5" y="77.2">1</text>
<text x="163.8" y="82.3">12</text>
<text x="164.4" y="79.8">7</text>
<text x="204.4" y="82.3">15</text>
<text x="235.5" y="79.8">2</text>
<text x="235.5" y="82.3">3</text>
<text x="163.8" y="84.8">17</text>
<text x="163.8" y="87.4">18</text>
<text x="163.8" y="89.9">19</text>
<text x="204.4" y="89.9">14</text>
<text x="204.4" y="84.8">16</text>
<text x="234.9" y="89.9">17</text>
<text x="235.5" y="84.8">4</text>
<text x="296.9" y="84.5" transform="rotate(-90 296.9 84.5)">5</text>
<text x="163.8" y="92.5">20</text>
<text x="163.8" y="95">21</text>
<text x="234.9" y="92.5">18</text>
<text x="234.9" y="95">19</text>
<text x="286.3" y="92.5">1</text>
<text x="163.8" y="100.1">10</text>
<text x="163.8" y="97.5">22</text>
<text x="234.9" y="97.5">20</text>
<text x="234.9" y="100.1">21</text>
<text x="286.3" y="97.5">3</text>
<text x="163.8" y="102.6">11</text>
<text x="163.8" y="105.2">23</text>
<text x="163.8" y="107.7">31</text>
<text x="204.4" y="107.7">11</text>
<text x="204.4" y="105.2">12</text>
<text x="204.4" y="102.6">13</text>
<text x="234.9" y="102.6">22</text>
<text x="234.9" y="105.2">23</text>
<text x="234.9" y="107.7">24</text>
<text x="296.9" y="107.4" transform="rotate(-90 296.9 107.4)">2</text>
<text x="74.9" y="112.8">28</text>
<text x="163.8" y="112.8">16</text>
<text x="163.8" y="110.2">26</text>
<text x="220.7" y="113.7" transform="rotate(-90 220.7 113.7)">6</text>
<text x="74.9" y="115.3">29</text>
<text x="74.9" y="117.9">30</text>
<text x="163.8" y="115.3">24</text>
<text x="163.8" y="117.9">25</text>
<text x="218.2" y="114.3" transform="rotate(-90 218.2 114.3)">29</text>
<text x="120.4" y="122.6" transform="rotate(-90 120.4 122.6)">1</text>
<text x="296.9" y="135.7" transform="rotate(-90 296.9 135.7)">2</text>
<text x="296.9" y="132.4" transform="rotate(-90 296.9 132.4)">1</text>
<text x="296.9" y="143.6" transform="rotate(-90 296.9 143.6)">B9</text>
<text x="283.2" y="148.3">A5</text>
<text x="283.2" y="153.4">A7</text>
<text x="283.2" y="156">A8</text>
<text x="283.2" y="150.9">A6</text>
<text x="296.9" y="164.5" transform="rotate(-90 296.9 164.5)">B12</text>
<text x="13.3" y="208">1</text>
</g>
<g font-size="1.8" fill="#0f0f0f">
<text x="171.4" y="47.5">R2</text>
<text x="171.4" y="50">ESP_POWER_EN</text>
<text x="57.1" y="57.7">I2S_PDM_CLK</text>
<text x="66.1" y="55.1">SDA</text>
<text x="171.4" y="54.3">USB_D+</text>
<text x="171.4" y="56.8">USB_D-</text>
<text x="67.2" y="62.7">G1</text>
<text x="67.2" y="65.3">R5</text>
<text x="171.4" y="61.9">BOOT</text>
<text x="171.4" y="65.3">R1</text>
<text x="67.2" y="67.8">R4</text>
<text x="67.2" y="70.4">R3</text>
<text x="171.4" y="70.4">XHD</text>
<text x="171.4" y="67.8">SCL</text>
<text x="171.4" y="72.9">MISO</text>
<text x="171.4" y="78">SCK</text>
<text x="171.4" y="75.4">MOSI</text>
<text x="243.8" y="77.1">RGB_LED_R</text>
<text x="171.4" y="80.5">CS</text>
<text x="171.4" y="83.1">XCLR</text>
<text x="243.8" y="79.7">RGB_LED_G</text>
<text x="243.8" y="82.2">RGB_LED_B</text>
<text x="171.4" y="85.6">MCLK</text>
<text x="171.4" y="88.1">G4</text>
<text x="171.4" y="90.7">G5</text>
<text x="171.4" y="95.8">B1</text>
<text x="171.4" y="93.2">G3</text>
<text x="276.7" y="92.4">USB_D-</text>
<text x="171.4" y="98.3">B2</text>
<text x="276.7" y="97.4">USB_D+</text>
<text x="171.4" y="103.4">ENCODER_A</text>
<text x="171.4" y="105.9">I2S_PDM_DATA</text>
<text x="171.4" y="108.5">G2</text>
<text x="171.4" y="113.5">HVD</text>
<text x="171.4" y="111">B3</text>
<text x="171.4" y="116.1">B4</text>
<text x="171.4" y="118.6">B5</text>
<text x="287.3" y="140.6">VBUS_USB</text>
<text x="279.3" y="148.2">CC1 A5</text>
<text x="275.4" y="150.8">USB_D+ A6</text>
<text x="275.4" y="153.3">USB_D-</text>
<text x="289.4" y="169.8">CC1</text>
<text x="-.4" y="207.9">B_LED_R</text>
</g>
<text font-size="1.8" fill="#00ff07" x="171.4" y="100.8">ENCODER_B</text>
</svg>
